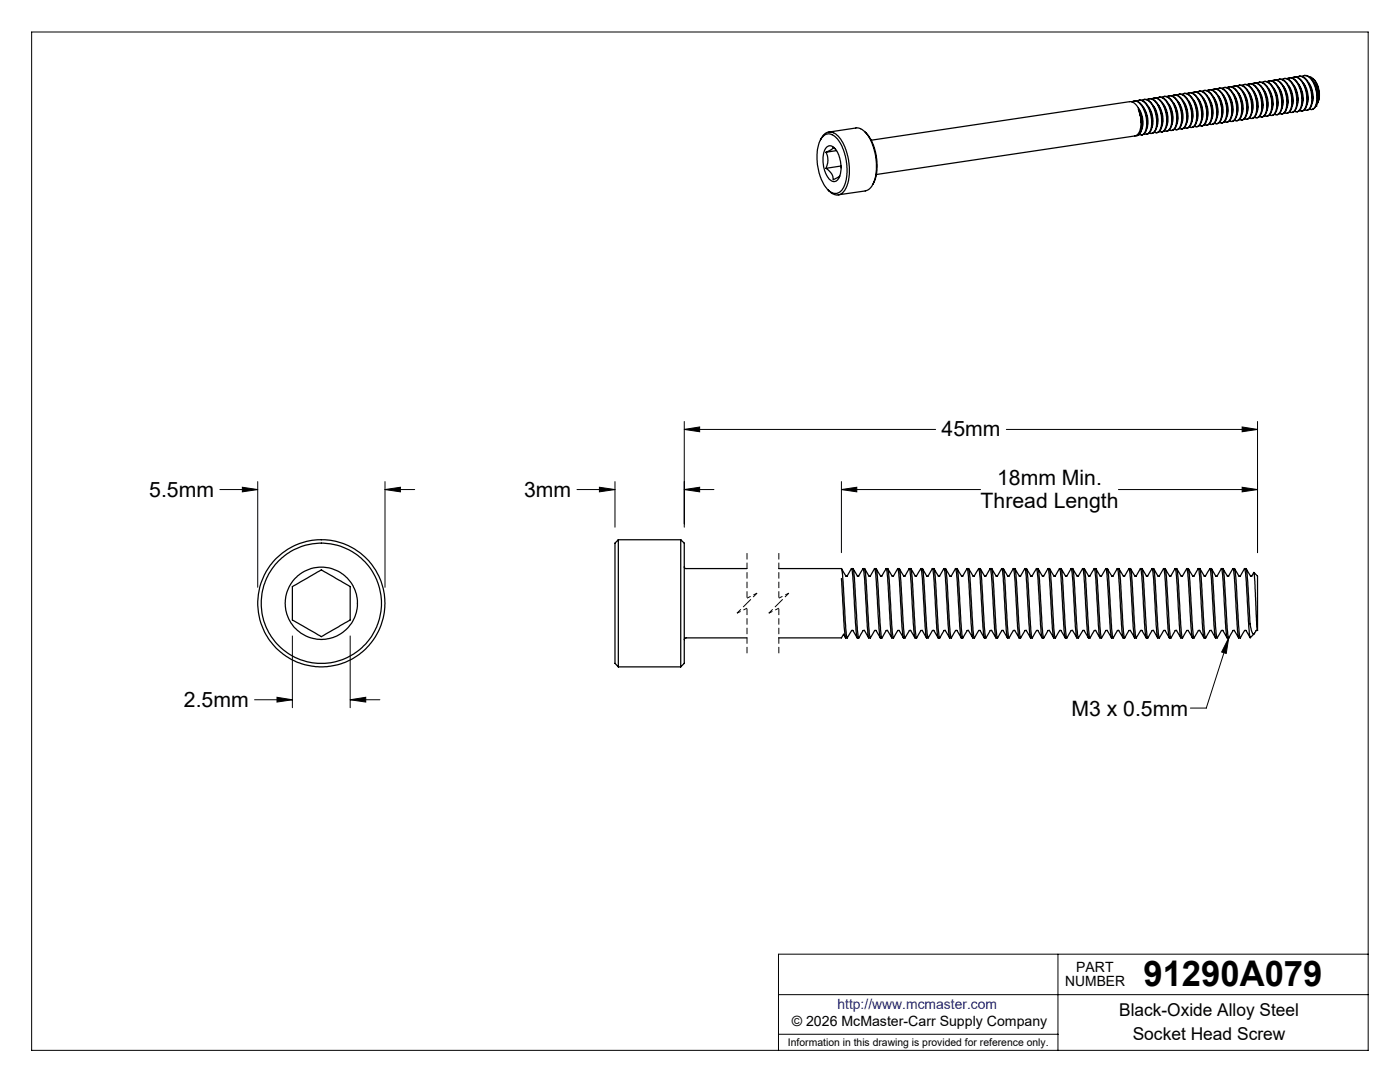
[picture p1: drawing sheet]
<svg xmlns="http://www.w3.org/2000/svg" width="279mm" height="216mm" viewBox="0 0 279 216" stroke-linecap="round" stroke-linejoin="round" font-family="sans-serif">
<g fill="none" stroke="#000" stroke-width=".2">
<path d="M6.3 6.4h266.7v203.2h-266.7zM43.9 97.7h7.5M48.4 97.2l3 .5-3 .4zM51.4 96.1v21.1M76.8 97.7l3.1-.5v.9zM76.8 96.1v21.1M76.8 97.7h6M115.1 97.7h7.6M119.6 97.2l3.1 .5-3.1 .4zM122.7 96.1v9.1M136.6 97.7l3-.5v.9zM136.6 85.7l3-.5v.9z"/>
<path d="M136.6 97.7h5.9M136.6 84.1v21.1M136.6 85.7h50.1M167.9 97.7l3.1-.5v.9zM167.9 97.7h27.8M167.9 96.1v14.2M200.8 85.7h50.2M223.2 97.7h27.8M247.9 97.2l3.1 .5-3.1 .4zM247.9 85.2l3.1 .5-3.1 .4zM251 84.1v26.2M50.8 139.6h7.5"/>
<path d="M55.3 139.1l3 .5-3 .5zM58.3 126.9v14.3M69.9 139.6l3.1-.5v1zM69.9 126.9v14.3M69.9 139.6h5.9M245.2 127.3l-.5 3.1-.9-.3zM245.2 127.3l-4.5 14h-3.1M155.4 198.5h117.6M211.1 190.4v19.2M273 190.4h-117.6v19.2M155.4 206.4h55.7"/>
</g>
<g fill="none" stroke="#000" stroke-width=".25">
<path d="M228.3 19.9a2.16 2.16 0 0 1 2.1 1.7 5 5 0 0 1-.1 4.8l-.5 .2M228.9 19.9a1.58 1.58 0 0 1 2.1 1 5.9 5.9 0 0 1 .4 5.2l-.2 .2a.66 .66 0 0 1-.8 .1M229.3 19.7a1.92 1.92 0 0 1 1.9 1.4 5.2 5.2 0 0 1 .2 5.2l-.6 .2M229.9 19.7a1.44 1.44 0 0 1 2 .9 5.6 5.6 0 0 1 .4 5.5l-.4 .2-.5-.1M230.3 19.5a2.11 2.11 0 0 1 2 1.6 5.3 5.3 0 0 1 .1 4.9l-.6 .3M230.9 19.6a1.42 1.42 0 0 1 2 .8 6 6 0 0 1 .6 5.3l-.1 .1a.72 .72 0 0 1-1 .3M231.3 19.4a2.15 2.15 0 0 1 2.1 1.8 5.4 5.4 0 0 1 0 4.7l-.6 .3M231.9 19.4a1.46 1.46 0 0 1 2 .8 5.8 5.8 0 0 1 .5 5.4l-.1 .2a.64 .64 0 0 1-.9 .1M232.3 19.3a2.16 2.16 0 0 1 2.1 1.7 5.1 5.1 0 0 1 0 4.7l-.6 .3M232.9 19.3a1.58 1.58 0 0 1 2.1 1 5.6 5.6 0 0 1 .3 5.3l-.5 .3-.4-.1M233.3 19.1a2.01 2.01 0 0 1 2 1.6 5.2 5.2 0 0 1 0 5l-.5 .2M233.9 19.1a1.55 1.55 0 0 1 2.1 1 5.6 5.6 0 0 1 .3 5.4h-.1a.61 .61 0 0 1-.8 .1"/>
<path d="M234.3 18.9a2.06 2.06 0 0 1 2 1.6 5.4 5.4 0 0 1 .1 4.9l-.6 .3M234.9 19v-.1a1.67 1.67 0 0 1 2.1 1.1 5.9 5.9 0 0 1 .4 5.2 .75 .75 0 0 1-1 .3M235.3 18.8a2.15 2.15 0 0 1 2.1 1.8 5.1 5.1 0 0 1-.1 4.8l-.5 .2M235.9 18.8a1.46 1.46 0 0 1 2 .8 5.6 5.6 0 0 1 .4 5.6 .74 .74 0 0 1-1 .2M236.4 18.7v-.1a2.76 2.76 0 0 1 2.3 2.5 4.2 4.2 0 0 1-.5 4.2l-.4 .1M236.4 18.6l-.1 .1M236.9 18.7a1.65 1.65 0 0 1 2.2 1.2 5.6 5.6 0 0 1 .3 5l-.6 .4-.5-.1M237.3 18.5a2.16 2.16 0 0 1 2.1 1.8 5 5 0 0 1-.1 4.8l-.5 .2M237.9 18.5a1.58 1.58 0 0 1 2.1 1 5.9 5.9 0 0 1 .4 5.3l-.2 .1a.6 .6 0 0 1-.8 .1M238.2 19.9a4.8 4.8 0 0 1 .7 4.2M238.3 18.4a1.92 1.92 0 0 1 1.9 1.3 5.7 5.7 0 0 1 .3 5l-.3 .3-.4 .1M238.9 18.4a1.44 1.44 0 0 1 2 .8 5.8 5.8 0 0 1 .5 5.4 .75 .75 0 0 1-1.1 .3"/>
<path d="M239.1 19.8a4.9 4.9 0 0 1 .8 4.1M239.3 18.2a2.15 2.15 0 0 1 2.1 1.8 4.8 4.8 0 0 1-.1 4.8l-.5 .2M239.9 18.2a1.64 1.64 0 0 1 2.2 1.2 5.5 5.5 0 0 1 .2 5.2 .74 .74 0 0 1-1 .2M240.2 19.6a4.8 4.8 0 0 1 .7 4.2M240.3 18.1a2.22 2.22 0 0 1 2.1 1.8 5.3 5.3 0 0 1 0 4.6l-.6 .3M240.9 18.1v-.1a1.69 1.69 0 0 1 2.1 1.1 5.9 5.9 0 0 1 .4 5.2l-.6 .4-.4-.1M241.2 19.5a4.8 4.8 0 0 1 .7 4.1M241.3 17.9a2.16 2.16 0 0 1 2.1 1.8 5.4 5.4 0 0 1 0 4.7l-.6 .3M241.9 17.9a1.58 1.58 0 0 1 2.1 1 5.6 5.6 0 0 1 .4 5.3l-.2 .1a.66 .66 0 0 1-.9 .1M242.1 19.3a5 5 0 0 1 .8 4.2M242.3 17.8a2.01 2.01 0 0 1 2 1.5 5.2 5.2 0 0 1 0 5l-.5 .3M242.9 17.8a1.64 1.64 0 0 1 2.2 1.2 5.6 5.6 0 0 1 .2 5.1l-.4 .3-.6-.1"/>
<path d="M243.2 19.2a4.8 4.8 0 0 1 .7 4.1M243.3 17.6a2.34 2.34 0 0 1 2.2 2 4.8 4.8 0 0 1-.2 4.6l-.5 .2M243.9 17.6a1.42 1.42 0 0 1 2 .9 5.9 5.9 0 0 1 .5 5.3 .75 .75 0 0 1-1 .4M244.2 19a4.8 4.8 0 0 1 .7 4.2M244.3 17.5a2.15 2.15 0 0 1 2.1 1.8 5.4 5.4 0 0 1 0 4.7l-.6 .2M244.9 17.5a1.46 1.46 0 0 1 2 .8 5.8 5.8 0 0 1 .5 5.4l-.1 .1a.64 .64 0 0 1-1 .2M245.1 18.9a4.9 4.9 0 0 1 .8 4.1M245.3 17.3a2.16 2.16 0 0 1 2.1 1.8 4.9 4.9 0 0 1-.1 4.8l-.5 .2M245.6 20l.3 1.1 .1 1M245.9 17.3a1.58 1.58 0 0 1 2.1 1 5.6 5.6 0 0 1 .3 5.4l-.5 .3-.5-.2M246.2 18.7a4.8 4.8 0 0 1 .7 4.2M246.3 17.2a2.01 2.01 0 0 1 2 1.5 5.4 5.4 0 0 1 .1 4.9l-.6 .4"/>
<path d="M246.6 19.8l.3 1.4v.8M246.9 17.2a1.6 1.6 0 0 1 2.1 1 5.9 5.9 0 0 1 .4 5.2l-.2 .2a.6 .6 0 0 1-.8 .1M247.2 18.6a4.8 4.8 0 0 1 .7 4.1M247.3 17a2.06 2.06 0 0 1 2 1.6 5.4 5.4 0 0 1 .1 4.9l-.6 .3M247.6 19.7l.4 2.1M247.9 17a1.75 1.75 0 0 1 2.2 1.2 5.9 5.9 0 0 1 .3 5 .75 .75 0 0 1-1.1 .4M248.1 18.4a4.8 4.8 0 0 1 .7 4.2M248.3 16.9a2.15 2.15 0 0 1 2.1 1.8 4.8 4.8 0 0 1-.1 4.7l-.5 .2M248.6 19.5l.3 1.2 .1 1M248.8 16.9a1.46 1.46 0 0 1 2.1 .8 5.6 5.6 0 0 1 .4 5.5 .74 .74 0 0 1-1 .2M249.2 18.3a4.8 4.8 0 0 1 .7 4.1M249.4 16.7a2.58 2.58 0 0 1 2.2 2.2 4.6 4.6 0 0 1-.3 4.4l-.5 .2"/>
<path d="M249.4 16.7h-.1M249.6 19.4l.3 1.3v.8M249.9 16.8a1.43 1.43 0 0 1 1.9 .8 6.1 6.1 0 0 1 .6 5.2 .79 .79 0 0 1-1 .4M250.2 18.1a4.8 4.8 0 0 1 .7 4.2M250.3 16.6a2.16 2.16 0 0 1 2.1 1.7 5 5 0 0 1-.1 4.8l-.5 .3M250.6 19.2l.4 2.2M250.9 16.6a1.58 1.58 0 0 1 2.1 1 5.9 5.9 0 0 1 .4 5.2l-.2 .2a.66 .66 0 0 1-.9 .1M251.1 18a4.8 4.8 0 0 1 .7 4.1M251.3 16.4a2.01 2.01 0 0 1 2 1.6 5.2 5.2 0 0 1 .1 4.9l-.6 .3M251.6 19.1l.3 1.1 .1 1M251.8 16.4a1.44 1.44 0 0 1 2.1 .9 5.6 5.6 0 0 1 .4 5.5l-.4 .2h-.6M252.2 17.8a4.8 4.8 0 0 1 .7 4.2"/>
<path d="M252.3 16.3a2.11 2.11 0 0 1 2 1.6 5.3 5.3 0 0 1 .1 4.9l-.6 .2M252.6 18.9l.3 1.4v.8M252.9 16.3a1.42 1.42 0 0 1 1.9 .8 6 6 0 0 1 .6 5.3l-.1 .1a.72 .72 0 0 1-.9 .3M253.2 17.7a4.8 4.8 0 0 1 .7 4.1M253.3 16.1a2.15 2.15 0 0 1 2.1 1.8 5 5 0 0 1-.1 4.8l-.5 .2M253.6 18.8l.4 2.1M253.9 16.2a1.46 1.46 0 0 1 2 .8 5.8 5.8 0 0 1 .5 5.4l-.6 .4-.5-.2M254.1 17.5a4.8 4.8 0 0 1 .7 4.2M254.3 16a2.16 2.16 0 0 1 2.1 1.7 4.9 4.9 0 0 1-.1 4.8l-.5 .3M254.6 18.6l.3 1.2 .1 1M254.8 16a1.58 1.58 0 0 1 2.2 1 5.6 5.6 0 0 1 .3 5.3l-.1 .1a.66 .66 0 0 1-.9 .1M255.1 17.4a4.7 4.7 0 0 1 .8 4.2"/>
<path d="M255.3 15.8a2.01 2.01 0 0 1 2 1.6 5.2 5.2 0 0 1 .1 4.9l-.6 .3M255.6 18.5l.3 1.3v.8M255.9 15.8a1.42 1.42 0 0 1 1.9 .9 5.8 5.8 0 0 1 .5 5.4l-.5 .3h-.4M256.2 17.2a4.8 4.8 0 0 1 .7 4.2M256.3 15.7a2.15 2.15 0 0 1 2.1 1.8 5.4 5.4 0 0 1 0 4.7l-.6 .2M256.6 18.3l.4 2.2M256.9 15.7v-.1a1.67 1.67 0 0 1 2.1 1.1 5.9 5.9 0 0 1 .4 5.2 .75 .75 0 0 1-1.1 .3M257.1 17.1a4.8 4.8 0 0 1 .7 4.1M257.3 15.5a2.15 2.15 0 0 1 2.1 1.8 5.1 5.1 0 0 1-.1 4.8l-.5 .2M257.6 18.2l.3 1.1 .1 1M257.8 15.6a1.64 1.64 0 0 1 2.3 1.2 5.5 5.5 0 0 1 .2 5.1l-.5 .3-.5-.2M258.1 16.9a4.6 4.6 0 0 1 .8 4.2"/>
<path d="M258.3 15.4a2.11 2.11 0 0 1 2 1.6 5.1 5.1 0 0 1 0 4.9l-.5 .3M258.6 18l.3 1.4v.8M258.9 15.4a1.55 1.55 0 0 1 2 1 5.6 5.6 0 0 1 .4 5.3l-.6 .3-.4-.1M259.2 16.8a4.8 4.8 0 0 1 .7 4.2M259.3 15.2a1.96 1.96 0 0 1 2 1.6 5.4 5.4 0 0 1 .1 4.9l-.6 .3M259.6 17.9l.4 2.1M259.9 15.2a1.58 1.58 0 0 1 2.1 1.1 5.9 5.9 0 0 1 .4 5.2l-.2 .2a.66 .66 0 0 1-.9 .1M260.1 16.6a4.8 4.8 0 0 1 .7 4.2M260.3 15.1a2.12 2.12 0 0 1 2 1.6 6 6 0 0 1 .4 4.3M260.6 17.7l.3 1.2v1M261.1 16.5a4.9 4.9 0 0 1 .8 4.1M261.3 15.3a2.92 2.92 0 0 1 1.8 2.7 3.4 3.4 0 0 1-.3 2.8"/>
<path d="M261.6 17.6l.3 1.1v1M262.1 15.7l.6 .8 .5 1.5 .1 1.3-.3 1.3M262.1 16.3a4.8 4.8 0 0 1 .8 4.2M262.6 17.4l.3 1.4v.8M163.7 27.9l.4-.6a1.81 1.81 0 0 1 3.2-.1l.5 .6 .8 1.5 .8 2.7 .1 2.7-.2 1.4-.3 1.1a2 2 0 0 1-2.6 1.6l-.5-.3-.7-.6M164.3 27.2a1.87 1.87 0 0 1 2.8 .5l1 1.6 .8 2.8 .1 2.8-.5 2.2a1.86 1.86 0 0 1-1.6 1.5 1.86 1.86 0 0 1-1.9-1l-1.1-1.9-.4-1.1-.4-2.1v-1.8l.1-1.3 .4-1.2zM164.9 30.4a3.5 3.5 0 0 1 0 3.2M164.9 33.6a2.63 2.63 0 0 1 1.4 2.2l1.3-.7M165 29.3a1.35 1.35 0 0 1 2 .8l.6 1.4 .3 1.6-.2 1.5-.2 .6a1.17 1.17 0 0 1-1 1 1.17 1.17 0 0 1-1.2-.7l-.7-1.5-.3-1.6 .1-1.8 .2-.7zM165.4 26.4l5.4-.9a3.3 3.3 0 0 1 2.9 2.4l.9 2.4 .3 2.2-.1 2.1-.4 1.8a2.48 2.48 0 0 1-1.7 1.7l-5.4 .8M166.7 29.8l-.4-.4-.4 .5-1 .5M166.9 30.1l-2 .3"/>
<path d="M167.9 33.1l-3 .5M172.6 26.3l.8 .8 .7 1.3 .8 2.9 .1 1.5v1.6l-.3 1.3-.5 1.1M225.9 20.3h.1a1.6 1.6 0 0 1 2 1 5.9 5.9 0 0 1 .4 5.2 .75 .75 0 0 1-1 .3M226.3 20.1a2.15 2.15 0 0 1 2.1 1.8 4.8 4.8 0 0 1 0 4.8l-.6 .2M226.7 27.1a1.39 1.39 0 0 0 1.1-1.5 7 7 0 0 0-.6-3.7l.3 1 .2 1.2v1.1l-.3 1.1a1.21 1.21 0 0 1-.9 .8l-51.6 7.7M226.8 27.1a1.7 1.7 0 0 0 1.2-2 5.1 5.1 0 0 0-2.1-4.8h-.4l-51.6 7.7M226.9 20.2a1.44 1.44 0 0 1 2 .8 5.5 5.5 0 0 1 .4 5.5 .74 .74 0 0 1-.9 .2M227.2 21.6a4.8 4.8 0 0 1 .7 4.1M227.3 20a1.85 1.85 0 0 1 1.9 1.4 5.6 5.6 0 0 1 .3 5l-.5 .3M227.4 22.5l.2 .9 .1 1.1M227.4 22.4v.1M227.6 22.6l.4 1.4v.8"/>
<path d="M227.9 20a1.43 1.43 0 0 1 2 .8 6.1 6.1 0 0 1 .6 5.3l-.5 .5-.6-.1M228.2 21.4a4.8 4.8 0 0 1 .7 4.2M228.6 22.5l.4 2.2M228.8 26.8h.2M229.2 21.2a4.9 4.9 0 0 1 .7 4.2M229.7 22.4l.2 1.1 .1 1M230.2 21.1a4.6 4.6 0 0 1 .7 4.2M230.6 22.2l.4 1.4v.7M231.2 21a4.8 4.8 0 0 1 .7 4.1M231.6 22.1l.4 2.1M232.2 20.8a4.8 4.8 0 0 1 .7 4.2M232.7 21.9l.2 1.2 .1 1"/>
<path d="M233.2 20.7a4.6 4.6 0 0 1 .7 4.1M233.6 21.8l.4 1.3v.8M234.2 20.5a4.8 4.8 0 0 1 .7 4.2M234.6 21.6l.4 2.1M235.2 20.4a4.8 4.8 0 0 1 .7 4.1M235.7 21.5l.2 1.1 .1 1M236.1 20.2a4.9 4.9 0 0 1 .8 4.2M236.6 21.3l.3 1.2 .1 1M237.2 20.1a4.8 4.8 0 0 1 .7 4.1M237.6 21.2l.4 2.1M238.7 21l.2 1 .1 1.1M239.6 20.9l.3 1.1 .1 1"/>
<path d="M240.6 20.7l.3 1.9M241 22.6l-.1 .3M241.7 20.6l.2 .9 .1 1.2M242.6 20.4l.3 1.2 .1 .9M243.6 20.3l.3 1.3v.8M244.6 20.1l.3 1 .1 1.2M262.6 21.1h.1M262.7 21a1.07 1.07 0 0 1-.9 .8M262.7 21l-.1 .1M58.3 117.1l5.8-3.4 4 2.3 1.8 1.1v6.6l-5.8 3.3-5.8-3.3zM123.4 107.7v25.4M123.4 107.7l-.7 .7v24l.7 .7"/>
<path d="M123.4 107.7h12.5M135.9 107.7l.7 .7v24l-.7 .7M135.9 107.7v25.4M136.6 113.1l.2 .4h12.2M155.4 113.5h12.6l.3 2.7 .5 9 .3 2.1M167.9 115.4l.6 9.5 .3 2.4M168 113.5l.8 1.5M168.8 115h.3M169.1 115l.8-1.5 .3 1.6 .5 9 .4 3.2M169.9 113.5a.54 .54 0 0 1 .5 .8l.6 9.4a10.8 10.8 0 0 0 .4 3.6l.9-1.5h.2l.9 1.5M170.3 113.5l.8 1.5M171.1 115h.3"/>
<path d="M171.3 115l1-1.5 .3 2.4 .6 10.3 .2 1.1M172.3 113.5h.2l.1 .1 .2 .9 .5 8.8a13.1 13.1 0 0 0 .4 4l.9-1.5h.2l.9 1.5M172.6 113.5l.8 1.5h.3l.8-1.5 .2 .4 .8 12.6a.54 .54 0 0 0 .5 .8M174.6 113.5h.3l.2 1.6 .5 8.6a10.8 10.8 0 0 0 .4 3.6M174.9 113.5l.9 1.5M175.7 115h.3M176 115l.8-1.5 .4 1.9 .6 10.5 .2 1.4h.3M176.8 113.5h.4l.1 .8 .6 10.2 .3 2.5 .1 .3M177.2 113.5l.8 1.5h.3l.8-1.5 .2 .2 .7 11.2 .3 2.4M179.2 113.5h.3l.2 1.3 .6 10.4 .3 2.1M179.5 113.5l.9 1.5h.2M180.6 115l.9-1.5 .3 1.6 .6 10.5 .2 1.7h.3"/>
<path d="M181.5 113.5a.54 .54 0 0 1 .4 .8l.6 9.4a10.8 10.8 0 0 0 .5 3.6l.8-1.5h.2l.9 1.5M181.8 113.5l.9 1.5h.2M182.9 115l.9-1.5 .3 2.4 .6 10.3 .2 1.1M183.8 113.5h.3v.1l.2 .9 .5 8.8a13.1 13.1 0 0 0 .4 4l.9-1.5h.2l.9 1.5M184.1 113.5l.9 1.5h.2l.9-1.5 .1 .4 .9 12.6a.54 .54 0 0 0 .4 .8M186.1 113.5h.3l.3 1.6 .4 8.6a10.8 10.8 0 0 0 .5 3.6M186.4 113.5l.9 1.5M187.3 115h.2M187.5 115l.9-1.5 .3 1.9 .6 10.5 .2 1.4h.3M188.4 113.5h.3l.2 .8 .6 10.2 .2 2.5 .2 .3M188.7 113.5l.9 1.5h.2l.9-1.5 .1 .2 .7 11.2 .3 2.4M190.7 113.5h.3l.2 1.3 .6 10.4 .4 2.1"/>
<path d="M191 113.5l.9 1.5h.2l.9-1.5h.1l.3 3.2 .5 8.9 .2 1.7h.4M193 113.5a.54 .54 0 0 1 .5 .8l.6 9.4a10.8 10.8 0 0 0 .4 3.6l.8-1.5h.3l.8 1.5M193.3 113.5l.9 1.5h.2l.9-1.5 .1 .1 .9 12.6 .1 1 .3 .1M195.3 113.5h.3l.1 .1 .1 .9 .6 8.8a13.1 13.1 0 0 0 .4 4l.8-1.5h.3M195.7 113.5l.8 1.5h.2l.9-1.5 .2 .4 .7 11.3 .3 2.1M197.6 113.5h.3l.3 1.6 .5 8.6a10.8 10.8 0 0 0 .4 3.6l.9-1.5M197.9 113.5l.9 1.5M198.8 115h.3M199 115l.9-1.5 .3 1.9 .6 10.2 .3 1.7M199.9 113.5h.3l.2 .8 .6 10.2 .3 2.6 .1 .2 .8-1.5h.3l.9 1.5M200.2 113.5l.9 1.5h.3l.8-1.5 .2 .2 .7 11.2 .3 2.4M202.2 113.5h.4l.2 1.3 .6 10.4 .3 2.1"/>
<path d="M202.6 113.5l.8 1.5M203.4 115h.3M203.7 115l.8-1.5 .3 1.6 .6 10.5 .3 1.7h.3M204.5 113.5a.54 .54 0 0 1 .5 .8l.6 9.4a10.8 10.8 0 0 0 .4 3.6M204.9 113.5l.8 1.5M205.7 115h.3M206 115l.9-1.5 .3 2.4 .6 10 .2 1.3 .3 .1M206.9 113.5h.3v.1l.2 .9 .5 8.8a13.1 13.1 0 0 0 .4 4M207.2 113.5l.8 1.5h.3l.8-1.5 .2 .4 .8 12.6a.54 .54 0 0 0 .5 .8M209.2 113.5h.3l.2 1.6 .5 8.6a10.8 10.8 0 0 0 .4 3.6l.9-1.5M209.5 113.5l.8 1.5h.3l.8-1.5h.1l.3 1.9 .5 10.2 .3 1.7h.3M211.5 113.5h.3l.1 .8 .9 12.6 .1 .4 .9-1.5h.2l.9 1.5"/>
<path d="M211.8 113.5l.9 1.5h.2l.8-1.5 .2 .2 .7 11.2 .3 2.4M213.8 113.5h.3l.2 1.3 .6 10.4 .3 2.1M214.1 113.5l.9 1.5M214.9 115h.3M215.2 115l.9-1.5 .3 1.6 .6 10.5 .2 1.7h.3M216.1 113.5a.54 .54 0 0 1 .4 .8l.6 9.4a10.8 10.8 0 0 0 .5 3.6l.8-1.5h.3l.8 1.5M216.4 113.5l.9 1.5M217.2 115h.3M217.5 115l.9-1.5 .3 2.4 .6 10 .2 1.3 .3 .1M218.4 113.5h.3l.1 .1 .1 .9 .5 8.8a13.1 13.1 0 0 0 .5 4M218.7 113.5l.9 1.5h.2l.9-1.5 .1 .4 .9 12.6a.54 .54 0 0 0 .4 .8M220.7 113.5h.3l.3 1.6 .5 8.6a10.8 10.8 0 0 0 .4 3.6l.8-1.5"/>
<path d="M221 113.5l.9 1.5h.2l.9-1.5h.1l.2 2 .6 10.1 .2 1.7h.3M223 113.5h.3l.2 .8 .8 12.6 .2 .4 .8-1.5h.3l.8 1.5M223.3 113.5l.9 1.5h.2l.9-1.5 .1 .2 .7 11.2 .3 2.4M225.3 113.5h.3l.2 1.3 .6 10.4 .4 2.1M225.6 113.5l.9 1.5M226.5 115h.3M226.7 115l.9-1.5 .3 1.6 .6 10.1 .3 2.1M227.6 113.5a.54 .54 0 0 1 .5 .8l.6 9.4a10.8 10.8 0 0 0 .4 3.6l.8-1.5h.3l.8 1.5M227.9 113.5l.9 1.5M228.8 115h.3M229 115l.9-1.5 .4 2.4 .5 10 .3 1.4M229.9 113.5h.3l.1 .1 .1 .9 .6 8.8a13.1 13.1 0 0 0 .4 4l.8-1.5h.3l.9 1.5"/>
<path d="M230.3 113.5l.8 1.5h.3l.8-1.5 .2 .4 .8 12.6a.54 .54 0 0 0 .5 .8M232.2 113.5h.4l.2 1.6 .5 8.6a10.8 10.8 0 0 0 .4 3.6M232.6 113.5l.8 1.5M233.4 115h.3M233.6 115l.9-1.5 .3 2 .6 10.1 .3 1.7h.3M234.5 113.5h.3l.2 .8 .6 10.2 .2 2.4 .2 .4M234.8 113.5l.9 1.5h.3l.8-1.5 .2 .2 .7 11.2 .3 2.4M236.9 113.5h.3l.2 1.3 .6 10.4 .3 2.1M237.2 113.5l.8 1.5h.3l.8-1.5 .2 .4 .7 11.3 .3 2.1h.3M239.1 113.5a.54 .54 0 0 1 .5 .8l.6 9.4a10.8 10.8 0 0 0 .4 3.6l.9-1.5h.2l.9 1.5M239.5 113.5l.8 1.5h.3l.8-1.5 .1 .1 .9 12.3 .2 1.3 .3 .1M241.5 113.5h.3v.1l.2 .9 .5 8.8a13.1 13.1 0 0 0 .4 4l.9-1.5h.3"/>
<path d="M241.8 113.5l.8 1.5h.3l.8-1.5 .2 .4 .9 12.6a.54 .54 0 0 0 .4 .8M243.8 113.5h.3l.2 1.6 .6 10.1 .3 2.1 .9-1.5M244.1 113.5l.9 1.5M244.9 115h.3M245.2 115l.9-1.5 .3 2 .5 10.1 .3 1.7h.3M246.1 113.5a.57 .57 0 0 1 .5 .8l.8 12.6 .1 .4 .9-1.5h.2l.9 1.4M246.4 113.5l.9 1.5h.2l.9-1.5 .1 .2 .7 11.2 .3 2.3M248.4 113.5h.3l.2 1.3 .4 6.1a16.4 16.4 0 0 0 .5 5.2 .3 .3 0 0 0 .2 .3 .3 .3 0 0 0 .4 0l.3-.6M248.7 113.5l.9 1.5M249.6 115h.2l.5-.8 .5 10.4 .2 1.2M250.3 114.2l.7 .8v10.8M123.4 133.1h12.5"/>
<path d="M149 127.3h-12.1l-.3 .3M168.3 126.5l.5 .8M168.3 126.6l-.4 .7h-12.5M168.8 127.3h.3M169.9 125.8h.3M170 125.8l-.9 1.5M170.2 125.8l.9 1.5M171.1 127.3h.3M173.4 127.3h.3M177.1 125.8l.9 1.5M177.1 125.8h-.2l-.9 1.5M178.3 127.3l.9-1.5h.2l.9 1.5"/>
<path d="M180.3 127.3h.3M181.5 125.8h.3M181.5 125.8l-.9 1.5M181.7 125.8l.9 1.5M184.9 127.3h.3M187.6 127.3l.8-1.5h.2l.9 1.5M189.9 127.3l.8-1.5h.3l.8 1.5M191.8 127.3h.4M193 125.8h.3M193 125.8l-.8 1.5M193.3 125.8l.8 1.5M197.9 125.8l.9 1.5"/>
<path d="M198.8 127.3h.3M199.9 125.8h.3M200.2 125.8l.8 1.5M201.1 127.3h.3M203.4 127.3h.3M203.7 127.3l.8-1.5h.3l.9 1.5M206 127.3l.9-1.5h.2l.9 1.5M209.4 125.8l.9 1.5M209.4 125.8h-.2l-.9 1.5M211.5 125.8h.2M211.7 125.8l.9 1.5M214.9 127.3h.3"/>
<path d="M216.1 125.8h.2l.9 1.5M216.1 125.8l-.9 1.5M220.9 125.8l.9 1.5M221 125.8h-.3l-.8 1.5M223 125.8h.3M223.2 125.8l.9 1.5M226.4 127.3h.4M227.6 125.8h.3M227.6 125.8l-.8 1.5M227.9 125.8l.8 1.5M228.8 127.3h.3M231.1 127.3h.3"/>
<path d="M233.7 127.3l.8-1.5h.3l.9 1.5M236 127.3l.9-1.5h.2l.9 1.5M238 127.3h.3M239.1 125.8h.3M239.2 125.8l-.9 1.5M239.4 125.8l.9 1.5M244 125.8l.9 1.5M246.1 125.8h.2l.9 1.5M250.3 126.5l-.8 .7M250.7 125.8h.3M250.9 125.8h.1"/>
<circle cx="64.1" cy="120.4" r="12.7"/>
<circle cx="64.1" cy="120.4" r="12"/>
<circle cx="64.1" cy="120.4" r="7.2"/>
</g>
<path d="M149.1 110.3v9.1M155.4 110.3v9.1M149.1 121.4v9.1M155.4 121.4v9.1" fill="none" stroke="#000" stroke-width=".2" stroke-dasharray="1.3 .6" stroke-dashoffset="-.1" stroke-linecap="butt"/>
<path d="M149.1 119.4l2-1M155.4 119.4l2-1M147.1 122.4l2-1M153.4 122.4l2-1" fill="none" stroke="#000" stroke-width=".2" stroke-dasharray="1.3 .6" stroke-dashoffset=".5" stroke-linecap="butt"/>
<path d="M151.1 118.4l-2 2M157.4 118.4l-2 2M149.1 120.4l-2 2M155.4 120.4l-2 2" fill="none" stroke="#000" stroke-width=".2" stroke-dasharray="1.3 .6" stroke-dashoffset=".2" stroke-linecap="butt"/>
<path d="M55.3 139.1l3 .5-3 .5zM69.9 139.6l3.1-.5v1zM48.4 97.2l3 .5-3 .4zM76.8 97.7l3.1-.5v.9zM167.9 97.7l3.1-.5v.9zM247.9 97.2l3.1 .5-3.1 .4zM136.6 97.7l3-.5v.9zM119.6 97.2l3.1 .5-3.1 .4zM136.6 85.7l3-.5v.9zM247.9 85.2l3.1 .5-3.1 .4zM245.2 127.3l-.5 3.1-.9-.3z" fill="#000"/>
<text font-size="7.1" x="228.2" y="196.8">91290A079</text>
<g font-size="4.2">
<text x="187.9" y="87.1">45mm</text>
<text x="29.8" y="99.1">5.5mm</text>
<text x="104.6" y="99.1">3mm</text>
<text x="195.7" y="101.5">Thread Length</text>
<text x="199" y="96.7">18mm Min.</text>
<text x="36.7" y="141">2.5mm</text>
<text x="213.8" y="142.9">M3 x 0.5mm</text>
</g>
<g font-size="3.5">
<text x="223.4" y="202.8">Black-Oxide Alloy Steel</text>
<text x="226.1" y="207.5">Socket Head Screw</text>
</g>
<g font-size="2.8">
<text x="212.6" y="196.8">NUMBER</text>
<text x="214.8" y="194">PART</text>
<text x="158" y="204.8">© 2026 McMaster-Carr Supply Company</text>
</g>
<text font-size="2.8" fill="#00f" x="167.1" y="201.4">http://www.mcmaster.com</text>
<text font-size="2.1" x="157.3" y="208.6">Information in this drawing is provided for reference only.</text>
</svg>
